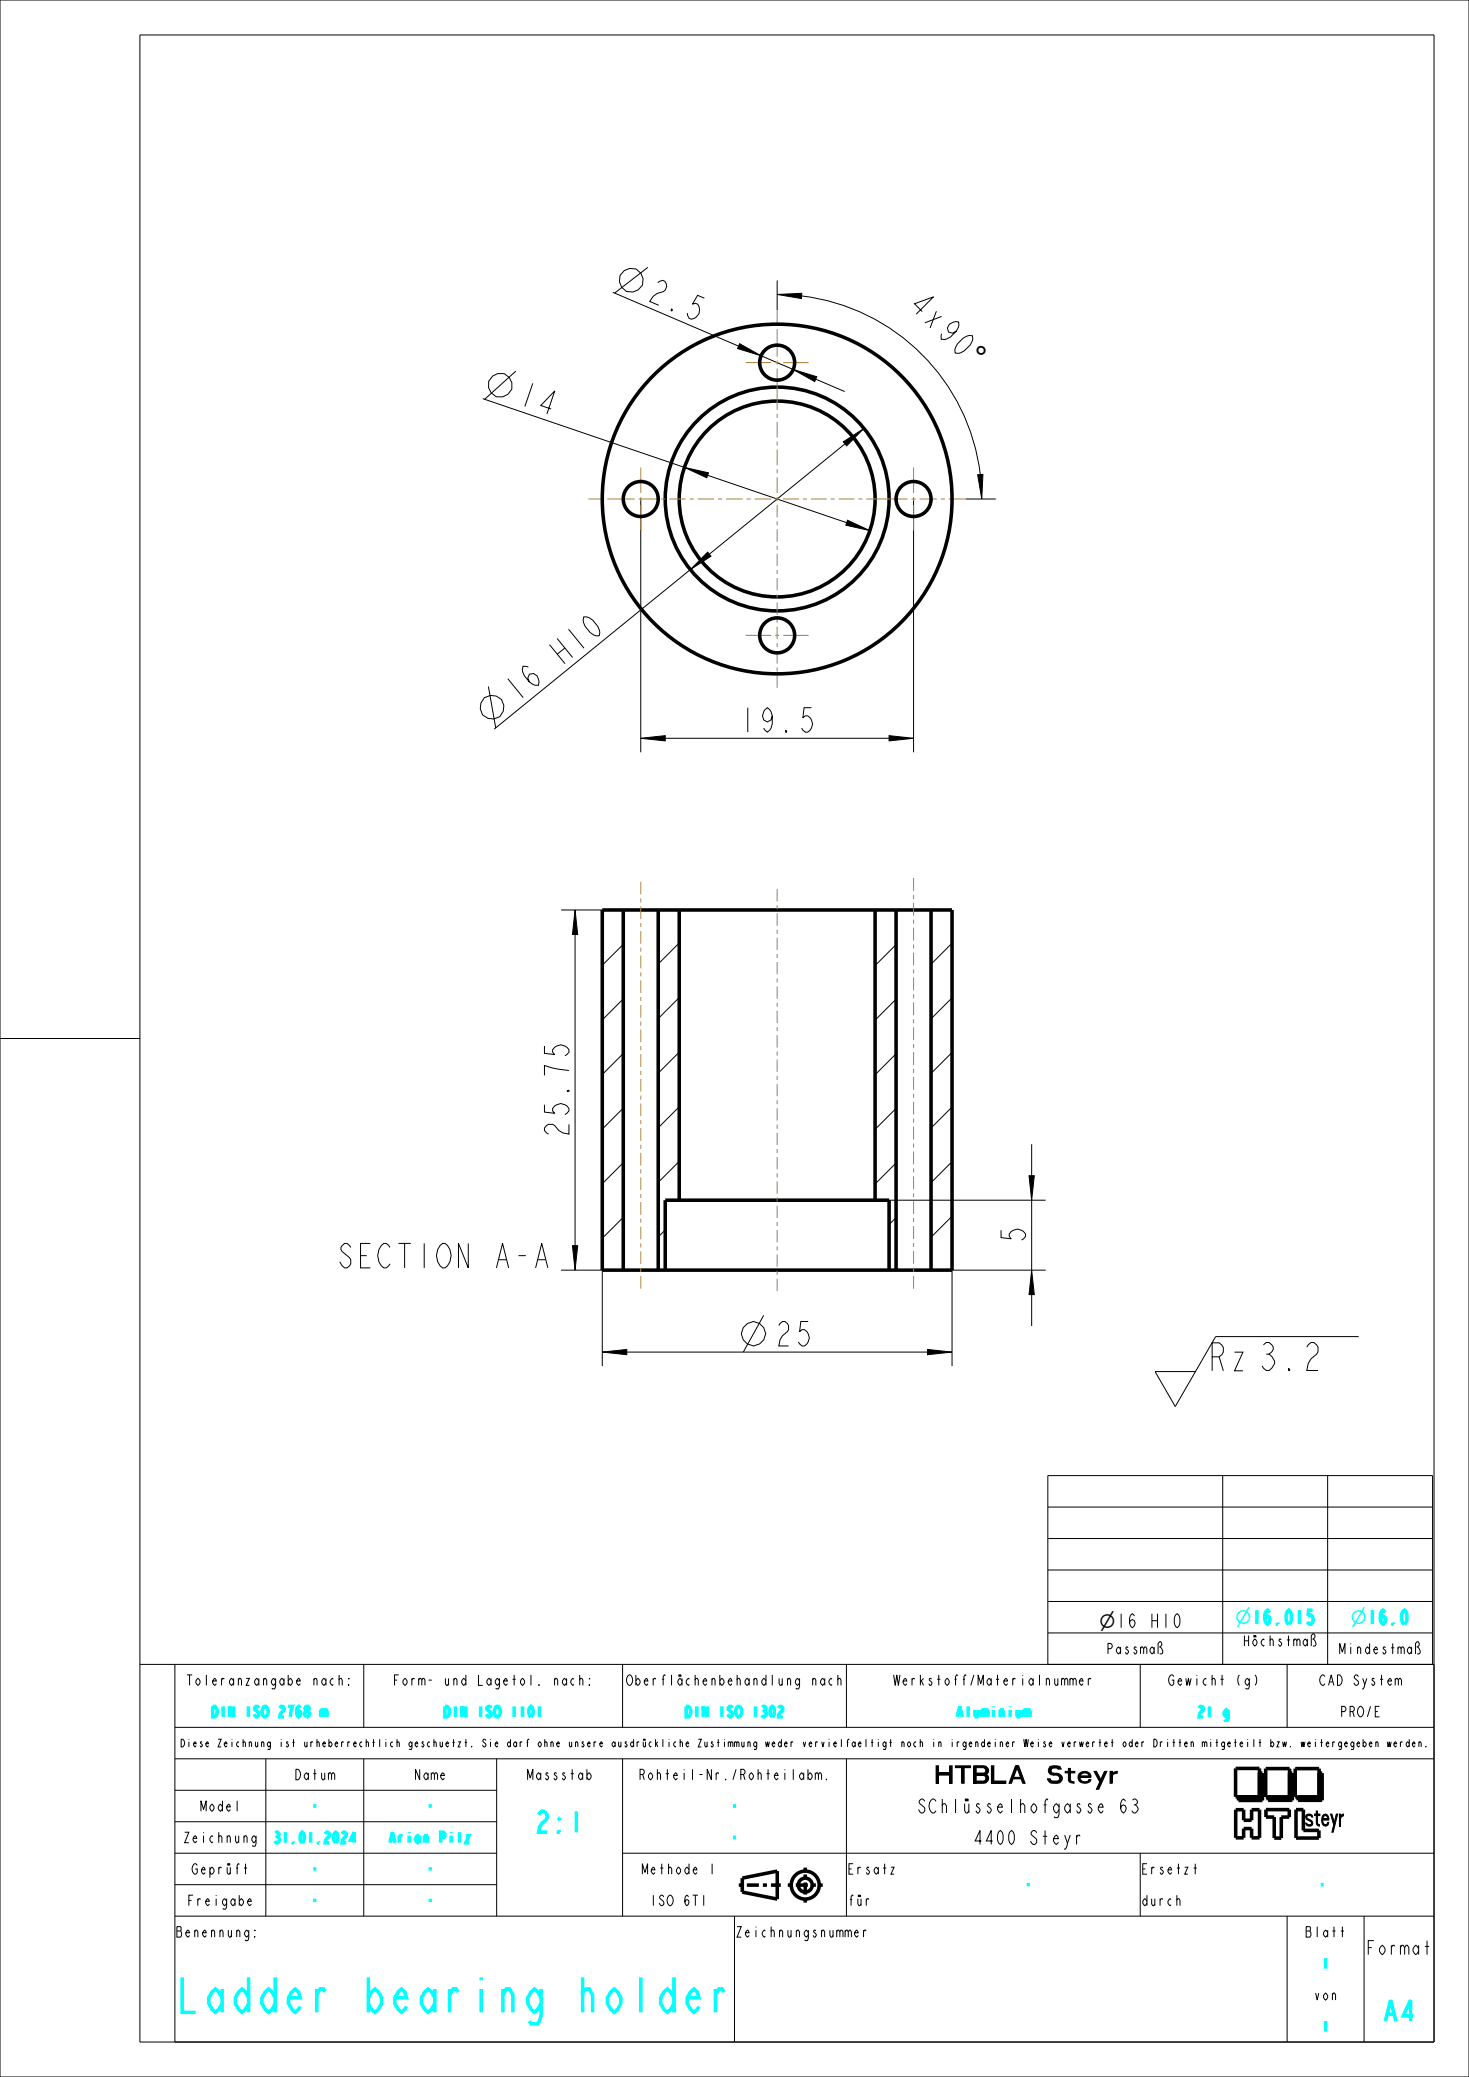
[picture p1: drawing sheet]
<svg xmlns="http://www.w3.org/2000/svg" width="210mm" height="297mm" viewBox="0 0 210 297" stroke-linecap="round" stroke-linejoin="round" font-family="sans-serif">
<g fill="none" stroke="#000" stroke-width=".14">
<path d="M0 0h210v297h-210zM20 5h185v287h-185zM92.6 38.2l-4.7 3.7M69 57l28.8 9.8M73.7 53.1l-4.4 4M87.6 41.8l18 7.7M105.7 49.1l3.1 1.8-3.4-1.1zM108.8 50.9l12 5.1M111.1 42.1l3.5-.2v.8zM111.1 40.1v4.3M113.4 52.8l3.4 1.1-.3 .7zM114.6 42.3a29.2 29.2 0 0 1 25.5 25.6"/>
<path d="M91.6 71.4v36.2M97.8 66.8l3.5 .8-.3 .7zM101.2 68l19.8 6.7M101.2 79l.4 .5-2.9 2zM120.6 63.2l2.9-1.9-2.5 2.5zM120.8 63.5l-19.4 15.7M121.2 74.4l3.1 1.5-3.4-.8zM130.6 71.4v36.2M138.1 71.4h4.2M139.8 67.9l.7-.1-.2 3.6zM69.8 98.2l1.1 5.9M98.7 81.5l-28.1 22.8"/>
<path d="M91.6 105.6l3.5-.4v.7zM95.1 105.6h32M127.1 105.2l3.5 .4-3.5 .3zM80.2 130.1h5.9M82.2 130.1l.4 3.5h-.8zM82.2 133.6v44.5M86.2 130.1l-.1 .1M89.1 135l-3 3M97.1 134.8l-3 3M125.2 130.1l-.1 .2M128.1 135.1l-3 3M136.1 134.9l-3 3"/>
<path d="M0 148.5h20M89.1 142.8l-3 3M89.1 150.6l-3 3M89.1 158.5l-3 3M97.1 142.6l-3 3M97.1 150.5l-3 3M97.1 158.3l-3 3M128.1 142.9l-3 3M128.1 150.7l-3 3M128.1 158.5l-3 3M136.1 142.7l-3 3M136.1 150.5l-3 3"/>
<path d="M136.1 158.3l-3 3M81.8 178.1h.8l-.4 3.5zM89.1 166.3l-3 3M89.1 174.1l-3 3M95.1 175.9l-1 1M97.1 166.1l-3 3M127.1 171.6h22.4M128.1 166.3l-3 3M128.1 174.1l-1 1M136.1 166.1l-3 3M136.1 173.9l-3 3M147.1 168.1h.8l-.4 3.5z"/>
<path d="M147.5 163.6v4.5M147.5 171.6v10M80.2 181.6h5.9v13.7M86.1 193.3l3.5-.3v.7zM89.6 193.3h43M109.2 188.1l-2.9 5.2M132.6 193l3.5 .3-3.5 .4zM147.5 181.6l.4 3.5h-.8zM147.5 185.1v4.5M149.5 181.6h-13.4v13.7M149.8 211h55v27h-55zM149.8 215.5h55"/>
<path d="M174.8 211v27M189.8 211v27M20 238h185M25 238v54M52 238v9M89 238v9M121 238v9M149.8 220h55M149.8 224.5h55M149.8 229h55M149.8 233.5h55M163 238v9"/>
<path d="M184 238v9M25 247h180M25 251.5h180M25 256h46M38 251.5v22.5M52 251.5v22.5M71 251.5v22.5M89 251.5v22.5M121 251.5v22.5M177.1 256.9l-.1 .1M177.2 256.9l-.2 .2M177.3 256.9l-.3 .3"/>
<path d="M177.4 256.9l-.4 .4M177.5 256.9l-.5 .5M177.6 256.9l-.6 .5M177.6 256.9l-.5 .6M177.7 256.9l-.5 .6M177.8 256.9l-.5 .6M177.9 256.9l-.5 .6M178 256.9l-.5 .6M178.1 256.9l-.5 .6M178.2 256.9l-.5 .6M178.3 256.9l-.5 .6M178.4 256.9l-.6 .6"/>
<path d="M178.5 256.9l-.6 .6M178.5 256.9l-.5 .6M178.6 256.9l-.5 .6M178.7 256.9l-.5 .6M178.8 256.9l-.5 .6M178.9 256.9l-.5 .6M179 256.9l-.5 .6M179.1 256.9l-.5 .6M179.2 256.9l-.5 .6M179.3 256.9l-.6 .6M179.4 256.9l-.6 .6M179.4 256.9l-.5 .6"/>
<path d="M179.5 256.9l-.5 .6M179.6 256.9l-.5 .6M179.7 256.9l-.5 .6M179.8 256.9l-.5 .6M179.9 256.9l-.5 .6M180 256.9l-.5 .6M180.1 253.5l-.1 .1M180.2 253.5l-.2 .2M180.3 253.5l-.3 .3M180.4 253.5l-.4 .4M180.5 257.4v.1M180.5 257.3l-.1 .2"/>
<path d="M180.5 257.3l-.2 .2M180.5 257.2l-.3 .3M180.5 257.1l-.4 .4M180.5 257l-.5 .5M180.5 256.9l-.6 .6M180.5 256.8l-.7 .7M180.5 256.7l-.8 .8M180.5 256.6l-.9 .9M180.5 256.5l-.9 1M180.5 256.4l-.5 .5M180.5 256.4l-.5 .4M180.5 256.3l-.5 .4"/>
<path d="M180.5 256.2l-.5 .4M180.5 256.1l-.5 .4M180.5 256l-.5 .4M180.5 255.9l-.5 .4M180.5 255.8l-.5 .4M180.5 255.7l-.5 .5M180.5 255.6l-.5 .5M180.5 255.6l-.5 .4M180.5 255.5l-.5 .4M180.5 255.4l-.5 .4M180.5 255.3l-.5 .4M180.5 255.2l-.5 .4"/>
<path d="M180.5 255.1l-.5 .4M180.5 255l-.5 .4M180.5 254.9l-.5 .4M180.5 254.8l-.5 .5M180.5 254.7l-.5 .5M180.5 254.7l-.5 .4M180.5 254.6l-.5 .4M180.5 254.5l-.5 .4M180.5 254.4l-.5 .4M180.5 254.3l-.5 .4M180.5 254.2l-.5 .4M180.5 254.1l-.5 .4"/>
<path d="M180.5 254l-.5 .5M180.5 253.9l-.5 .5M180.5 253.8l-.5 .5M180.5 253.8l-.5 .4M180.5 253.7l-.5 .4M180.5 253.6l-.5 .4M181.3 257h.1M181.4 257l-.1 .1M181.5 257l-.2 .2M181.6 257l-.3 .2M181.7 257l-.4 .3M181.8 257l-.5 .4"/>
<path d="M181.9 257l-.5 .4M181.9 257l-.4 .4M182 257l-.4 .4M182.1 257l-.5 .4M182.2 257l-.5 .4M182.3 257l-.5 .4M182.4 257l-.5 .4M182.5 257l-.5 .4M182.6 257l-.5 .4M182.7 257l-.5 .4M182.7 257l-.4 .4M182.8 257l-.4 .4"/>
<path d="M182.9 257l-.5 .4M183 257l-.5 .4M183.1 257l-.5 .4M183.2 257l-.5 .4M183.3 257l-.5 .4M183.4 257l-.5 .4M183.5 257l-.5 .4M183.6 257l-.5 .4M183.6 257l-.4 .4M183.7 257l-.4 .4M183.8 257l-.5 .4M183.9 257l-.5 .4"/>
<path d="M184 257l-.5 .4M184.1 257l-.5 .4M184.2 257l-.5 .4M184.3 257l-.5 .4M184.4 253.5l-.1 .1M184.5 253.5l-.2 .2M184.6 253.5l-.3 .3M184.7 253.5l-.4 .4M184.7 257.4h.1M184.7 257.3l-.1 .1M184.7 257.2l-.2 .2M184.7 257.1l-.3 .3"/>
<path d="M184.7 257l-.4 .4M184.7 256.9l-.5 .5M184.7 256.8l-.5 .6M184.7 256.8l-.6 .6M184.7 256.7l-.7 .7M184.7 256.6l-.8 .8M184.7 256.5l-.4 .4M184.7 256.4l-.4 .4M184.7 256.3l-.4 .4M184.7 256.2l-.4 .4M184.7 256.1l-.4 .4M184.7 256l-.4 .4"/>
<path d="M184.7 255.9l-.4 .4M184.7 255.8l-.4 .4M184.7 255.7l-.4 .4M184.7 255.6l-.4 .4M184.7 255.5l-.4 .4M184.7 255.4l-.4 .4M184.7 255.3l-.4 .4M184.7 255.2l-.4 .4M184.7 255.1l-.4 .4M184.7 255l-.4 .5M184.7 255l-.4 .4M184.7 254.9l-.4 .4"/>
<path d="M184.7 254.8l-.4 .4M184.7 254.7l-.4 .4M184.7 254.6l-.4 .4M184.7 254.5l-.4 .4M184.7 254.4l-.4 .4M184.7 254.3l-.4 .4M184.7 254.2l-.4 .4M184.7 254.1l-.4 .5M184.7 254.1l-.4 .4M184.7 254l-.4 .4M184.7 253.9l-.4 .4M184.7 253.8l-.4 .4"/>
<path d="M184.7 253.7l-.4 .4M184.7 253.6l-.4 .4M185.6 257h.1M185.7 257l-.1 .1M185.8 257l-.2 .2M185.9 257l-.3 .3M186 257l-.4 .4M186.1 257l-.5 .4M186.2 257l-.5 .4M186.2 257l-.4 .4M186.3 257l-.4 .4M186.4 257l-.4 .4"/>
<path d="M186.5 257l-.5 .4M186.6 257l-.5 .4M186.7 257l-.5 .4M186.8 257l-.5 .4M186.9 257l-.5 .4M187 257l-.5 .4M187.1 257l-.5 .4M187.1 257l-.4 .4M187.2 257l-.4 .4M187.3 257l-.5 .4M187.4 257l-.5 .4M187.5 257l-.5 .4"/>
<path d="M187.6 257l-.5 .4M187.7 257l-.5 .4M187.8 257l-.5 .4M187.9 257l-.5 .4M188 257l-.5 .4M188 257l-.4 .4M188.1 257l-.4 .4M188.2 257l-.5 .4M188.3 257l-.5 .4M188.4 257l-.5 .4M188.5 257l-.5 .4M188.6 253.5v.1"/>
<path d="M188.7 253.5l-.1 .2M188.8 253.5l-.2 .2M188.9 253.5l-.3 .3M188.9 253.5l-.3 .4M189 257.4h.1M189 257.3l-.1 .1M189 257.3l-.2 .1M189 257.2l-.3 .2M189 257.1l-.4 .3M189 257l-.4 .4M189 256.9l-.5 .5M189 256.8l-.6 .6"/>
<path d="M189 256.7l-.7 .7M189 256.6l-.8 .8M189 256.5l-.9 .9M189 256.4l-.4 .5M189 256.4l-.4 .4M189 256.3l-.4 .4M189 256.2l-.4 .4M189 256.1l-.4 .4M189 256l-.4 .4M189 255.9l-.4 .4M189 255.8l-.4 .5M189 255.7l-.4 .5"/>
<path d="M189 255.6l-.4 .5M189 255.5l-.4 .5M189 255.5l-.4 .4M189 255.4l-.4 .4M189 255.3l-.4 .4M189 255.2l-.4 .4M189 255.1l-.4 .4M189 255l-.4 .4M189 254.9l-.4 .5M189 254.8l-.4 .5M189 254.7l-.4 .5M189 254.7l-.4 .4"/>
<path d="M189 254.6l-.4 .4M189 254.5l-.4 .4M189 254.4l-.4 .4M189 254.3l-.4 .4M189 254.2l-.4 .4M189 254.1l-.4 .4M189 254l-.4 .5M189 253.9l-.4 .5M189 253.8l-.4 .5M189 253.8l-.4 .4M189 253.7l-.4 .4M189 253.6l-.4 .4"/>
<path d="M25 260.5h46M25 265h46M25 269.5h46M25 274h180M89 265h116M105 274v18M163 265v9M184 274v18M195 274v18"/>
<circle cx="71.5" cy="55.1" r="1.72"/>
<circle cx="90.2" cy="40.1" r="1.72"/>
<circle cx="70.3" cy="101.1" r="1.72"/>
<circle cx="107.7" cy="190.7" r="1.72"/>
</g>
<path d="M105.6 269.6h6M112.6 269.6h5M115.1 272.1v-5" fill="none" stroke="#000" stroke-width=".51" stroke-dasharray=".6 .6 1.7 .6" stroke-linecap="butt"/>
<g fill="none" stroke="#000" stroke-width=".51">
<path d="M86.1 130.1h50v51.5h-50zM89.1 130.1v51.5M94.1 130.1v51.5M97.1 130.1v41.5M125.1 130.1v41.5M128.1 130.1v51.5M133.1 130.1v51.5M95.1 181.6v-10h32v10M176.6 252.9h3.4v4h-3.4zM176.6 258.8h1.2v1.5h1.1v-1.5h1.2v4h-1.2v-1.3h-1.1v1.3h-1.2zM180 253.5h.5v4h-3.5v-.6M180.9 252.9h3.4v4.1h-3.4z"/>
<path d="M181 258.8h3.3v1h-1.1v3h-1v-3h-1.2zM184.3 253.5h.4v3.9h-3.4v-.4M185.2 252.9h3.4v4.1h-3.4zM186.3 258.8h-1v4h3.2M188.6 253.5h.4v3.9h-3.4v-.4M106.1 268.6l5-1v4l-5-1z"/>
<circle cx="111.1" cy="71.4" r="16"/>
<circle cx="111.1" cy="71.4" r="14"/>
<circle cx="115.1" cy="269.6" r="2"/>
<circle cx="115.1" cy="269.6" r="1"/>
</g>
<g fill="#000">
<path d="M105.7 49.1l3.1 1.8-3.4-1.1zM111.1 42.1l3.5-.2v.8zM113.4 52.8l3.4 1.1-.3 .7zM97.8 66.8l3.5 .8-.3 .7zM120.6 63.2l2.9-1.9-2.5 2.5zM121.2 74.4l3.1 1.5-3.4-.8zM139.8 67.9l.7-.1-.2 3.6zM101.2 79l.4 .5-2.9 2zM91.6 105.6l3.5-.4v.7zM127.1 105.2l3.5 .4-3.5 .3zM82.2 130.1l.4 3.5h-.8zM147.1 168.1h.8l-.4 3.5z"/>
<path d="M81.8 178.1h.8l-.4 3.5zM86.1 193.3l3.5-.3v.7zM132.6 193l3.5 .3-3.5 .4zM147.5 181.6l.4 3.5h-.8z"/>
</g>
<!-- layer: ACHSEN -->
<g fill="none" stroke="#aa8137" stroke-width=".14">
<path d="M106.6 51.9h3.6M110.8 51.9h.6M111.1 44.4v2.1M111.1 47.1v3.9M111.1 51.6v.5M111.1 52.7v5.9M111.1 59.2v.5M112 51.9h3.6M84.1 71.4h2.1M86.8 71.4h3.9M91.3 71.4h2.6M91.6 66.9v3.6"/>
<path d="M91.6 71.1v.5M91.6 72.2v3.7M94.5 71.4h.6M95.7 71.4h2.3M98.6 71.4h.6M99.7 71.4h2.4M102.7 71.4h.5M103.8 71.4h2.4M106.7 71.4h.6M107.9 71.4h2.3M110.8 71.4h.6M111.1 60.3v2.3"/>
<path d="M111.1 63.1v.6M111.1 64.3v2.2M111.1 67.1v.6M111.1 68.3v2.2M111.1 71.1v.5M111.1 72.2v1.8M111.1 74.6v.5M111.1 75.7v1.8M111.1 78v.6M111.1 79.2v1.7M112 71.4h2.2M114.8 71.4h.6"/>
<path d="M115.9 71.4h2.3M118.7 71.4h.6M119.9 71.4h2.2M122.7 71.4h.6M123.9 71.4h5.8M130.3 71.4h.6M130.6 66.9v3.6M130.6 71.1v.5M130.6 72.2v3.7M131.5 71.4h2.4M134.5 71.4h.6M135.6 71.4h2.5"/>
<path d="M106.6 90.9h3.6M110.8 90.9h.6M111.1 81.5v.6M111.1 82.7v1.7M111.1 85v.6M111.1 86.1v1.8M111.1 88.5v.6M111.1 89.6v1.8M111.1 92v.5M111.1 93.1v1.8M111.1 95.4v.6M111.1 96.6v1.8"/>
<path d="M112 90.9h3.6M91.6 126.1v1.8M91.6 128.5v.5M91.6 129.6v1.8M91.6 132v.6M91.6 133.1v1.8M91.6 135.5v.6M91.6 136.7v1.8M91.6 139v.6M111.1 127.1v1.8M111.1 129.5v.5M111.1 130.6v1.8"/>
<path d="M111.1 132.9v.6M111.1 134.1v1.8M111.1 136.4v.6M111.1 137.6v1.7M111.1 139.9v.6M130.6 125.6v1.8M130.6 128v.5M130.6 129.1v1.8M130.6 131.5v.6M130.6 132.7v1.8M130.6 135.1v.5M130.6 136.2v1.9"/>
<path d="M130.6 138.6v.6M130.6 139.8v1.8M91.6 140.2v1.8M91.6 142.6v.5M91.6 143.7v1.8M91.6 146.1v.6M91.6 147.2v1.8M91.6 149.6v.6M91.6 150.8v1.8M91.6 153.1v.6M91.6 154.3v1.8M91.6 156.7v.5"/>
<path d="M91.6 157.8v1.8M111.1 141.1v1.7M111.1 143.4v.6M111.1 144.5v1.8M111.1 146.9v.6M111.1 148v1.8M111.1 150.4v.5M111.1 151.5v1.8M111.1 153.8v.6M111.1 155v1.8M111.1 157.3v.6M111.1 158.5v1.7"/>
<path d="M130.6 142.2v.6M130.6 143.3v1.9M130.6 145.7v.6M130.6 146.9v1.8M130.6 149.3v.6M130.6 150.4v1.9M130.6 152.8v.6M130.6 154v1.8M130.6 156.4v.6M130.6 157.5v1.9M130.6 160v.5M91.6 160.2v.6"/>
<path d="M91.6 161.3v1.8M91.6 163.7v.6M91.6 164.8v1.8M91.6 167.2v.6M91.6 168.4v1.8M91.6 170.7v.6M91.6 171.9v1.8M91.6 174.3v.5M91.6 175.4v1.8M91.6 177.8v.6M91.6 178.9v1.8M111.1 160.8v.6"/>
<path d="M111.1 162v1.7M111.1 164.3v.6M111.1 165.4v1.8M111.1 167.8v.6M111.1 168.9v1.8M111.1 171.3v.5M111.1 172.4v1.8M111.1 174.7v.6M111.1 175.9v1.8M111.1 178.2v.6M111.1 179.4v1.7M130.6 161.1v1.8"/>
<path d="M130.6 163.5v.6M130.6 164.7v1.8M130.6 167.1v.5M130.6 168.2v1.8M130.6 170.6v.6M130.6 171.8v1.8M130.6 174.2v.6M130.6 175.3v1.9M130.6 177.7v.6M130.6 178.9v1.8M91.6 181.3v.6M91.6 182.5v1.8"/>
<path d="M111.1 181.7v.6M111.1 182.9v1.7M130.6 181.3v.6M130.6 182.4v1.9"/>
</g>
<g fill="none" stroke="#000" stroke-width=".51">
<circle cx="111.1" cy="51.9" r="2.5"/>
<circle cx="91.6" cy="71.4" r="2.5"/>
<circle cx="111.1" cy="71.4" r="25"/>
<circle cx="130.6" cy="71.4" r="2.5"/>
<circle cx="111.1" cy="90.9" r="2.5"/>
</g>
<!-- layer: ZEICH_ELEMENTE -->
<path d="M194.2 191.1h-20.4l-5.8 10-2.9-5h5.8M25.9 248.7a.55 .55 0 0 1 .5 .6 .55 .55 0 0 1-.5 .5zM85.7 249.3h.4l-.1-.2a.41 .41 0 0 0-.3 .3 .41 .41 0 0 0 .3 .4l.1-.2M87.9 249.3l-.2-.2a.41 .41 0 0 0-.2 .3 .41 .41 0 0 0 .2 .4l.2-.3M150 249.3h.4l-.2-.2a.41 .41 0 0 0-.2 .3 .41 .41 0 0 0 .2 .4l.2-.2M203.8 249.7l.1 .1z" fill="none" stroke="#000" stroke-width=".14"/>
<text font-size="6.5" fill="#0ff" x="26.1" y="287.8">Ladder bearing holder</text>
<text font-size="5.2" x="172.5" y="196">Rz 3.2</text>
<text font-size="4.8" x="137.5" y="51.5" transform="rotate(45 137.5 51.5)">°</text>
<g font-size="4.6">
<text x="129.6" y="43.6" transform="rotate(45 129.6 43.6)">4x90°</text>
<text x="73.7" y="57.7" transform="rotate(19 73.7 57.7)">14</text>
<text x="73.7" y="100.6" transform="rotate(-39 73.7 100.6)">16 H10</text>
<text x="105.5" y="104.7">19.5</text>
<text x="81.3" y="162.9" transform="rotate(-90 81.3 162.9)">25.75</text>
<text x="146.6" y="178" transform="rotate(-90 146.6 178)">5</text>
<text x="48.6" y="181.3">SECTION A-A</text>
<text x="110.6" y="192.5">25</text>
</g>
<text font-size="4.5" x="92.2" y="42.8" transform="rotate(23 92.2 42.8)">2.5</text>
<g font-size="3.9" fill="#0ff">
<text x="76.5" y="262">2:1</text>
<text x="197.7" y="289">A4</text>
</g>
<g font-size="3.3">
<text x="132.3" y="255">HTBLA</text>
<text x="148.3" y="255">Steyr</text>
<text x="186.7" y="261.1">steyr</text>
</g>
<g font-size="2.8">
<text x="157.1" y="232.8">⌀16 H10</text>
<text x="157.1" y="232.8">⌀</text>
</g>
<g font-size="2.8" fill="#0ff">
<text x="176.6" y="232.3">⌀16.015</text>
<text x="176.6" y="232.3">⌀</text>
<text x="193.1" y="232.3">⌀16.0</text>
<text x="193.1" y="232.3">⌀</text>
</g>
<g font-size="2.6">
<text x="131.4" y="259.3">SChlüsselhofgasse 63</text>
<text x="139.2" y="263.8">4400 Steyr</text>
<text x="195.3" y="279.5">Format</text>
</g>
<g font-size="2">
<text x="158.2" y="236.5">Passmaß</text>
<text x="177.9" y="235.4">Höchstmaß</text>
<text x="191.4" y="236.5">Mindestmaß</text>
<text x="26.8" y="241">Toleranzangabe nach:</text>
<text x="56.5" y="241">Form- und Lagetol. nach:</text>
<text x="89.8" y="241">Oberflächenbehandlung nach</text>
<text x="128" y="241">Werkstoff/Materialnummer</text>
<text x="167.1" y="241">Gewicht (g)</text>
<text x="188.7" y="241">CAD System</text>
<text x="191.6" y="245.5">PRO/E</text>
<text x="42.1" y="254.5">Datum</text>
<text x="59.2" y="254.5">Name</text>
<text x="75.3" y="254.5">Massstab</text>
<text x="91.5" y="254.5">Rohteil-Nr./Rohteilabm.</text>
<text x="26.2" y="263.5">Zeichnung</text>
<text x="28.6" y="259">Model</text>
<text x="27.4" y="268">Geprüft</text>
<text x="91.7" y="268">Methode I</text>
<text x="121.1" y="268">Ersatz</text>
<text x="163.1" y="268">Ersetzt</text>
<text x="26.8" y="272.5">Freigabe</text>
<text x="92.9" y="272.5">ISO 6T1</text>
<text x="121.1" y="272.5">für</text>
<text x="163.1" y="272.5">durch</text>
<text x="25.1" y="277">Benennung:</text>
<text x="105.1" y="277">Zeichnungsnummer</text>
<text x="186.6" y="277">Blatt</text>
<text x="187.7" y="286">von</text>
</g>
<g font-size="2" fill="#0ff">
<text x="30.3" y="245.5">DIN ISO 2768 m</text>
<text x="63.5" y="245.5">DIN ISO 1101</text>
<text x="98" y="245.5">DIN ISO 1302</text>
<text x="136.7" y="245.5">Aluminium</text>
<text x="171.2" y="245.5">21 g</text>
<text x="39.2" y="263.5">31.01.2024</text>
<text x="44.4" y="259">-</text>
<text x="55.7" y="263.5">Arian Pilz</text>
<text x="60.9" y="259">-</text>
<text x="104.4" y="259">-</text>
<text x="104.4" y="263.5">-</text>
<text x="44.4" y="268">-</text>
<text x="60.9" y="268">-</text>
<text x="44.4" y="272.5">-</text>
<text x="60.9" y="272.5">-</text>
<text x="146.4" y="270.3">-</text>
<text x="188.4" y="270.3">-</text>
<text x="188.9" y="281.5">1</text>
<text x="188.9" y="290.5">1</text>
</g>
<g font-size="1.4">
<text x="26.5" y="249.8">Diese Zeichnung ist urheberrechtlich geschuetzt. Sie darf ohne unsere</text>
<text x="88.1" y="249.8">ausdrückliche Zustimmung weder vervielfaeltigt noch in irgendeiner Weise</text>
<text x="152.2" y="249.8">verwertet oder Dritten mitgeteilt bzw. weitergegeben werden.</text>
</g>
</svg>
